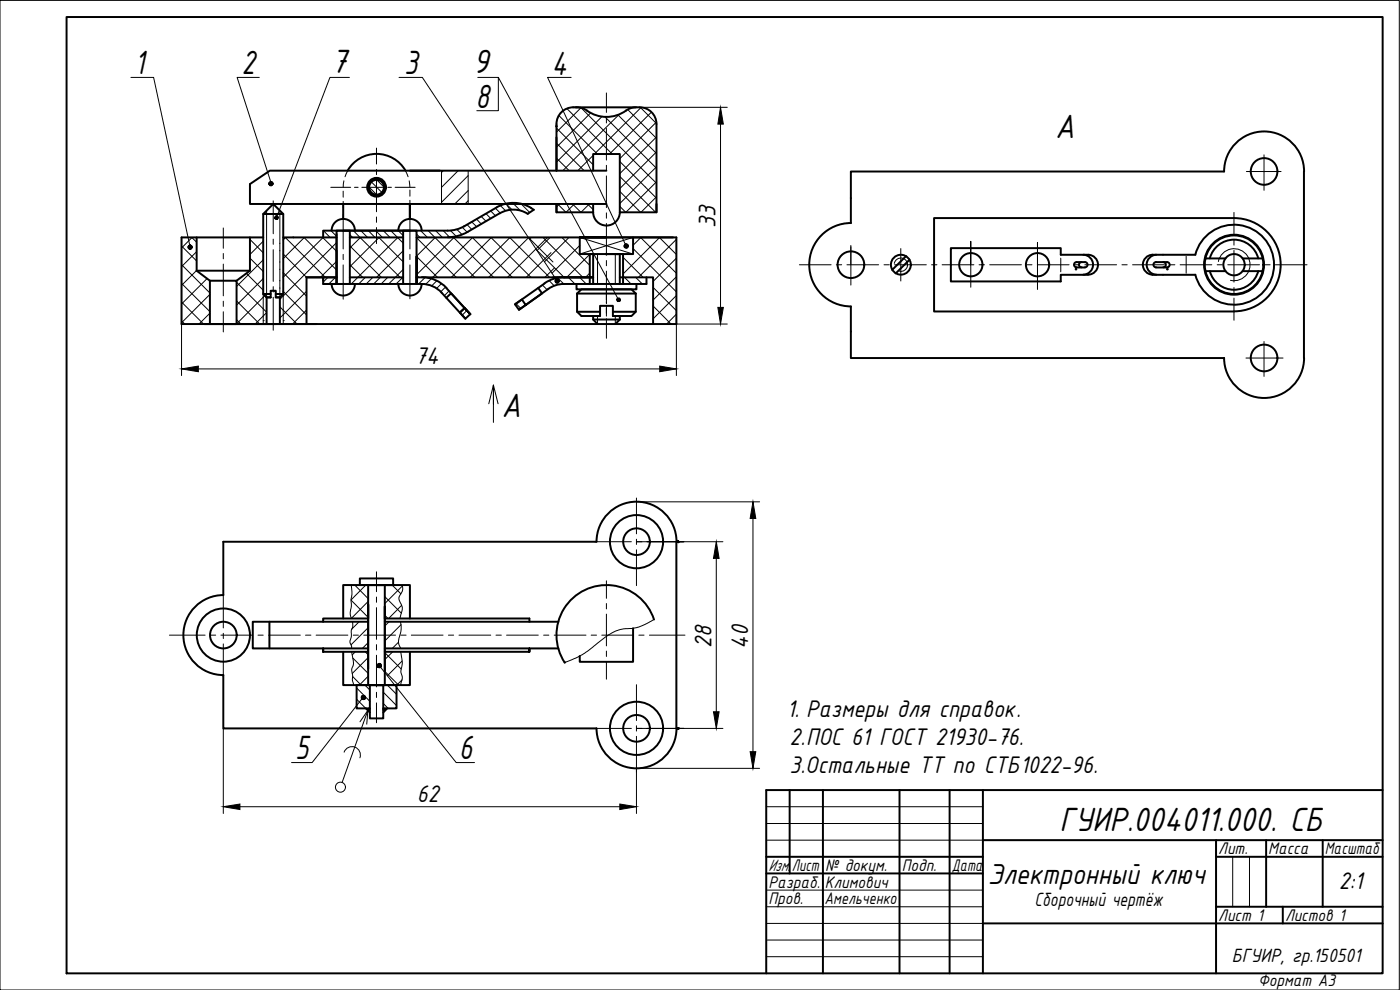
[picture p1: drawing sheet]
<svg xmlns="http://www.w3.org/2000/svg" width="420mm" height="297mm" viewBox="0 0 420 297" stroke-linecap="round" stroke-linejoin="round" font-family="sans-serif">
<!-- layer: 0 -->
<g fill="none" stroke="#000" stroke-width=".3">
<path d="M0 .1h419.9v296.9h-419.9zM39.3 23.2h6.8l11 51M77.8 23.2h-6.6l10.1 31.6M104.9 23.2h-5.9l-16 42.1M119.8 23.2h6.9l40.5 61.1M143.4 23.2h6.2l36 66.7M149.6 23.2v10h-6.5M167 38.4l11 11M167.7 34.7l11.6 11.5M168.8 33.3l-.7 .7M170.1 32.6l13.6 13.6M171.4 23.2h-7.1l23.6 50.6"/>
<path d="M174.3 32.4l-7.3 7.3M174.4 32.4l22.6 22.6M177.2 33.9l-10.2 10.3M180.6 35l-13.6 13.7M181.6 35.1l15.4 15.4M182 27.9v5.8M182 35.3v1.6M182 38.5v9.5M185.5 34.5l11.5 11.5M185.8 34.4l-16.9 16.8M188.4 32.9l8.6 8.6M190.8 32.2h27.5"/>
<path d="M192.2 32.2l4.8 4.8M192.4 32.2l-14 14M195.5 33.6l-12.6 12.6M197 36.6l-11 11M216.2 37.2v55M99.3 56.2h5.9M103 57.3v1.9M103.2 54.3l-.2 1.9M104.4 51.2l-.9 1.8M106.4 56.2h1.1M108.6 56.2h6.7M110.5 55.9l2.7 2.7"/>
<path d="M111.3 54.4l3.5 3.5M112.8 53.7l2.7 2.7M113 44.4v4.8M113 50.8v1.6M113 54v9.5M116.4 56.2h1.1M118.6 56.2h6M121.7 51.2l.8 1.8M122.8 54.3l.2 1.9M123 57v1.9M132.5 51.2v10M133 51.2l-.5 .5"/>
<path d="M137.5 51.2l-5 5M140.5 52.7l-8 8M140.5 57.2l-4 4M140.5 51.2v10M167 47.4l3.8 3.8M167 43l8.3 8.2M178 51.1l-.1 .1M178 46.6l-4.6 4.6M182 49.6v1.6M182 52.8v9.5M186 57.4l6.3 6.3M186 52.9l10.8 10.8"/>
<path d="M186 48.5l11 11M197 54.6l-9.2 9.1-1.8-1.8M197 50.1l-11 11M197 59l-4.6 4.7M197 45.6l-11 11M197 41.1l-11 11M374.1 51.5h10.4M379.3 46.5v10.6M54.5 79.4l8.5 8.5M54.5 73.8l4.5 4.5M57.5 71.2l1.5 1.5M57.7 71.2l-3.2 3.2"/>
<path d="M59 75.5l-4.5 4.5M67 68.4v6.1M67 76.1v1.6M67 79.2v9.6M75 77.5l4 4M75 71.8l4 4M79 78l-8 8M79 72.3l-4 4.1M80 63.2v26M82 60.3v9.8M82 71.7v1.6M82 74.9v9.5"/>
<path d="M83.9 75.2h.1M84 78.6h-.1M84 73h-.1M84 63.2v26M85 76.2l7 7M85.6 71.2l12 12M85.7 71.2l-.7 .8M91.2 71.2l9.8 9.8M91.4 71.2l-6.4 6.4M96.8 71.2l4.2 4.2M97 71.2l-12 12M97.1 69.2l2 2"/>
<path d="M99.3 69.2l1.7 1.7M101 78.4l-4.8 4.8M101 72.8l-17.1 17.1M103 60.4v1.9M103 64.5v10.2M103 76.3v1.6M103 79.5v10.3M105 79.4l3.8 3.8M105 73.8l9.4 9.4M105 70.4l.8 .8M106 69.2l14.1 14M108.2 71.2l-3.2 3.2"/>
<path d="M108.3 69.2l2 2M110.5 69.2l2 2M112.8 69.2l2 2M113 65.1v1.6M113 68.3v4.8M113.7 71.2l7.3 7.4M113.8 71.2l-8.8 8.8M115 69.2l2.1 2M117.3 69.2l3.7 3.7M119.4 71.2l-14 14M119.5 69.2l1.5 1.5M121 75.3l-8 7.9"/>
<path d="M123 60.1v1.9M123 64.5v10.2M123 76.3v1.6M123 79.5v10.1M125 76.9l6.3 6.3M125 71.3l11.9 11.9M125 70.2l1 1M126.2 69.2l2.1 2M128.5 69.2l14 14M130.6 71.2l-5.6 5.7M130.7 69.2l2.1 2M133 69.2l2 2"/>
<path d="M135.2 69.2l1.7 1.7M136.1 71.2l12 12M136.3 71.2l-11.3 11.3M137.1 68.8l1.6 1.6M138.7 68.2l1.5 1.5M140.2 67.4l1.4 1.5M140.5 60.2l-1 1M141.6 66.6l1.4 1.4M141.7 71.2l12 12M141.9 71.2l-12 12M143 65.7l1.4 1.5M144.4 64.9l1.5 1.5"/>
<path d="M145.8 64.1l1.5 1.5M147.2 63.3l1.5 1.5M147.3 71.2l12 12M147.5 71.2l-12 12M148.7 62.5l1.4 1.4M150.2 61.7l1.5 1.5M151.9 61.2l1.7 1.7M153 71.2l11.9 12M153.1 71.2l-12 12M154.2 61.2l1.9 1.9M156.4 61.2l2.6 2.5M158.6 71.2l7.3 7.4"/>
<path d="M158.7 71.2l-12 12M159.5 71.2l-.6 .6M161 75l8.3 8.2M162.9 71.2l12 12M164.2 71.2l.2 .2M164.3 71.2l-12 12M165.1 71.2l-3.9 4M165.4 75.8l-7.5 7.4M167.3 61.2l2.5 2.5 2.6-2.5M167.9 61.2l-.9 .9M168.6 71.2l8.4 8.4M170.8 71.2l-7.4 7.4"/>
<path d="M171.8 61.2l2.5 2.5 2.6-2.5M174 73.6l-8.3 8.4M174 71.2l16 5M176.3 61.2l1.7 1.7M177 76.3l-6.9 6.9M179.3 76.2v9M182 63.9v1.6M182 67v9.6M182 78.2v1.5M184.7 76.2v9M187 77.2l6 6M187.4 76.2l-.4 .4"/>
<path d="M190 74.6l13 13M190 71.2l-16 5M192.2 71.2l10.8 10.8M192.4 71.2l-2.4 2.4M197 63.6l-.2 .1M197.9 71.2l5.1 5.2M198 71.2l-11 11M203 77.5l-7 6.9M203 71.8l-11.4 11.4M239.9 79.4h9.5M251 79.4h1.6M254.2 79.4h9.5"/>
<path d="M255.4 73.6v11.9M265.3 79.4h1.6M268.4 79a2.01 2.01 0 0 1 2.4-1.5 2.01 2.01 0 0 1 1.5 2.3 2.01 2.01 0 0 1-2.3 1.6M268.5 79.4h9.5M270.3 74.6v9.7M279.6 79.4h1.6M282.7 79.4h9.6M291.3 79.4v-7v13.8M293.8 79.4h1.6M297 79.4h9.5M308.1 79.4h1.6M311.3 79.4h9.5"/>
<path d="M311.4 79.4v-6.6v14.1M318.3 77.5v4.1M322.4 79.4h1.6M325.6 79.4h9.5M336.7 79.4h1.6M339.9 79.4h9.5M351 79.4h1.6M354.2 79.4h9.5M356 76.9v5.1M365.3 79.4h1.6M365.6 78.5a4.8 4.8 0 0 1 5.8-3.8 4.8 4.8 0 0 1 3.6 5.8 4.8 4.8 0 0 1-5.7 3.6M368.5 79.4h9.5"/>
<path d="M370.3 63.7v6.7M370.3 72v1.6M370.3 75.1v9.6M379.6 79.4h1.6M382.7 79.4h9.6M54.5 96.3l1 .9M54.5 90.6l6.6 6.6M54.5 85l8.5 8.5M54.5 97.2v15.5M59 81.1l-4.5 4.5M62.1 83.6l-7.6 7.6M63 94l-3.3 3.2"/>
<path d="M63 88.3l-8.5 8.5M67 90.4v1.5M67 93.5v6.1M71 95.9l1.3 1.3M71 90.3l6.9 6.9M71 84.7l9 8.9M74 82l5 5.1M79 96.2h.1M79 83.6l-8 8M79 87.6v9.6M79.5 88.7l-8.5 8.5M80 93.8l-3.4 3.4"/>
<path d="M82 86v1.6M82 89.2v9.9M83.9 92l5.3 5.2M83.9 86.4l.1 .1M83.9 80.8h.1M84 84.2h-.1M85 87.4l7 7.1M85 81.8l7 7M85 96.2h.1M85 87.6v9.6M92 93l-4.2 4.2M92 87.4l-8.1 8"/>
<path d="M98.4 83.2l-1.4 1.5M100.7 83.2l-2 2M101 85.2h-.1M105.2 83.2l-.2 .2M109.6 83.2l-1.9 2M111.9 83.2l-2 2M114.1 83.2l-2 2M116.4 83.2l-2 2M120.9 83.2l-2 2M121 80.8l-4.4 4.4M125 82.5l.6 .7M125.4 83.2l-.4 .4"/>
<path d="M127.6 83.3l-2 1.9M129.5 83.6l-1.7 1.7M131.1 84.3l-1.6 1.5M132.5 85.1l-1.5 1.5M133.7 86.1l-1.5 1.5M134.7 87.3l-1.4 1.4M140.1 93.2l-1.4 1.4M154.9 91.1l1.4 1.4M162.8 85.5l1.4 1.4M164.8 84.2l1.5 1.6M166.4 80.4l-2.9 2.8M167.3 83.4l1.9 1.8"/>
<path d="M170.6 83.2l2 2M173.9 83.2l2 2M177 81.9l-1.3 1.3M179.3 94.8v2.4M182 81.4v9.7M182 91.7v3.2M182 95.6v5.9M184.7 94.8v2.4M187 82.8l2.4 2.4M190.8 83.2l2 2M196 91.8l5.4 5.4M196 86.2l7 7"/>
<path d="M203 94.3l-2.9 2.9M203 88.7l-7 7M203 83l-7 7M218.3 97.2h-15.3v15.5M370.3 86.3v1.5M370.3 89.4v6.7M59.5 110.7h138.5M373.9 107.4h11.2M379.3 102.5v10.4M146.7 121.1l1.4-5.5 1.4 5.5M148.1 121.1v-5.5v11.1M191 149.4v10.8"/>
<path d="M191 150.6h37M226 155.6v69.9M67 178.5v9.9M105.4 175.5h.1M105.4 175.5l.2 2.9-.5 6 .4 1.2 5-5.1M106.5 175.5l4 4.1M109.8 175.5l-4.4 4.5M113 171.6v5.9M113 179.1v1.6M115.5 179l4.9 5M117.7 175.5l2.6 2.7M120.7 175.5l.1 1.8-1.1 2 .1 .8 .9 2.1v.9l-.7 2.5"/>
<path d="M120.8 175.8l-5.3 5.3M178.5 162.5h11M182 174.3v5.2M191 161.8v1.6M191 165v10.7M192.7 162.5h-1.7h14.2h-11M203 162.5h14M215 167.5v46.1M50.8 190.6h10.8M63.1 190.6h1.6M66.3 190.6h9.5M67 190v1.6"/>
<path d="M67 193.2v9.9M77.4 190.6h1.6M80.6 190.6h9.5M91.7 190.6h1.6M94.9 190.6h9.5M105.4 180.1l5.1 5.1M105.5 195.6l.6 3.1-.1 1-.5 1.2 .3 1.8-.1 1.4 .4 1.5M105.8 186.5l.1 1.5-.5 1.1 .1 1.9-.5 1.3 .5 2.2M105.9 197.4l4.6 4.6M106 190.6h1.6M106.6 195.6l-.9 .9M107.8 186.5l-2.2 2.3"/>
<path d="M109.2 190.6h9.5M109.6 195.6l.9 .9M110.5 188.3l-5.1 5.1M110.5 192.8l-1.7 1.7M110.5 197.3l-4.8 4.8M113 182.3v9.5M113 193.4v1.6M113 196.6v9.5M113.8 199.7l23.1 29.1h5.5M115.5 195.8l4.9 4.9M115.5 184.6l1 1M116.8 186.5l-1.3 1.3"/>
<path d="M117.9 195.6l-2.4 2.3M119.6 192.7l-1.9 1.8M120.2 186.5l.2 2.3-.8 4 .7 1.7M120.3 195.6l.4 3.1-.4 2.5 .4 1.9-.4 1.9 .1 .6M120.3 190.6h1.6M120.4 187.4l-4.9 4.9M120.5 181.6l-3.9 4M120.7 198.3l-4.5 4.5M123.4 190.6h9.6M134.6 190.6h1.5M137.8 190.6h9.5M148.8 190.6h1.7"/>
<path d="M152 190.6h9.5M163.2 190.6h1.5M166.3 190.6h9.6M177.4 190.6h1.6M180.6 190.6h9.5M182 181.1v1.6M182 184.3v9.5M182 195.4v1.6M182 198.5v5.3M191.7 190.6h1.6M194.9 190.6h10.7M196.3 185.8l-2.3 1.3-2.4 1.1-2 .4-2.6 .1-2.3 .7-3 1.8-6.8 5.1-5.3 2.4"/>
<path d="M67 218.6v25.5M105.8 203l2.6 2.6M107 209.8l2.8 2.7M107 206.4l4 4M108 216.6l2.4-3.5-.3 4.2M108.9 209.3l-15.2 19.5h-6.2M109.5 205.6l1.5 1.4M110.4 213.1l-7.7 21.7M110.5 212.5h.1M110.5 202.9l-2.6 2.7M113 207.7v1.6M113 210.9v6"/>
<path d="M115 213h.1M115 211.1l1.5 1.4M115 207.7l4 4M115.5 212.5h.1M115.5 201.5l4.1 4.1M116.2 205.6l2.8 2.7M120.6 204l-1.5 1.6M178.5 218.6h11M191 205.4v10.8M191 217.7v1.7M192.7 218.6h-1.7h14.2h-11M203 218.6h14"/>
<path d="M103.3 225.7a2.52 2.52 0 0 1 3.2-1.5 2.52 2.52 0 0 1 1.5 3.2M191 220.9v23.2M191 230.5h37M72 242h114M230 242h65M230 247.1h65M230 252.1h65M365 252.1v5M370 257.1v15M375 257.1v15M230 267.1h65M230 272.1h65"/>
<path d="M230 277.1h65M230 282.1h65M230 287h65"/>
<circle cx="102.2" cy="236.2" r="1.5"/>
</g>
<g fill="none" stroke="#000" stroke-width=".59">
<path d="M20 5.1h395v286.9h-395zM172 32.2a6.4 6.4 0 0 1 5 1.5 10 10 0 0 0 10.9-.5M172 32.2a5 5 0 0 0-5 5v14M172.6 32.2h18.2a5.2 5.2 0 0 1 6.2 5v26.5M190.9 32.2l-1.6 .2-1.4 .8M104.3 51.2a10 10 0 0 1 17.4 0M123 51.2h9M178 51.2v-5h8v17.5M182 51.2h-101l-6 4v6h107M59 71.2v10l4 3M75 71.2v10h-16M79 64.2l3-3 3 3"/>
<path d="M79 71.2h-24.5v26h148.5v-26h-78M85 71.2h16M99.5 69.2a3.5 3.5 0 0 1 3.5-3.5 3.5 3.5 0 0 1 3.5 3.5M101 70.2v15v-16h4v16M103 69.2h20M103 61.2v4.5M105 71.2h16M119.5 69.2a3.5 3.5 0 0 1 3.5-3.5 3.5 3.5 0 0 1 3.5 3.5M123 65.7v-4.3v4.3M123 61.2v.5v-.5M123 61.4v4.3M125 76.9v8.3v-16h-4v16"/>
<path d="M134.3 69.2h-37.3v2M139.4 67.8l-2.1 1-3 .4M140.4 69.6a12 12 0 0 1-6.1 1.6M149 62.3l-9.7 5.6M149 62.2a10 10 0 0 1 10.5 .2M150 64l-9.7 5.6M159.4 62.5l.8 .4-1.8 1.2a8 8 0 0 0-8.3-.1M167 63.7v-2.5v2.5h11M174 71.2v5h16v-5M178 63.7a4 4 0 0 0 4 4 4 4 0 0 0 4-4M178 61.2v2.5M182 71.2h-8h28"/>
<path d="M197 61.2v2.5h-11M255.4 67v-15.5l112-.1a12 12 0 0 1 12-12 12 12 0 0 1 12 12l-.1 56a12 12 0 0 1-12 12 12 12 0 0 1-11.9-12h-112v-15.4M255.4 66.9a12.5 12.5 0 0 0-12.5 12.5 12.5 12.5 0 0 0 12.5 12.5M271.9 76.9l-4.1 4.1M273 77.9l-4.2 4.1M324.6 78.6a.78 .78 0 0 0-.8 .8 .78 .78 0 0 0 .8 .8M325.1 76.4a2.98 2.98 0 0 1 2.9 3 2.98 2.98 0 0 1-2.9 3M345.8 76.4h12.9a12 12 0 0 1 18.5-6.8 12 12 0 0 1 0 19.7 12 12 0 0 1-18.5-6.9l-12.9 .1M345.9 76.4a2.98 2.98 0 0 0-2.9 3 2.98 2.98 0 0 0 2.9 3M347 76.4a2.98 2.98 0 0 0-2.9 3 2.98 2.98 0 0 0 2.9 3M349.1 78.6a.78 .78 0 0 1 .8 .8 .78 .78 0 0 1-.8 .8M361.8 77.5h6"/>
<path d="M363.1 77.5a7.5 7.5 0 0 1 7.3-5.6 7.5 7.5 0 0 1 7.2 5.6M372.9 77.5h6M63 84.2h8v13h-4h16M63 84.2v13M68.4 97.2h-7h33.6M75 81.2l-4 3M79 88.2v-24h6v24M80 89.2h1.2v-2h1.6v2h1.2M80 89.2v8M81.2 88.2h-2.2l1 1M82.8 88.2h2.2l-1 1M82.8 89.2h1.2"/>
<path d="M84 89.2v8M92 83.2h5v1M92 83.2h9M92 83.2v14M97 85.2h29.6a8 8 0 0 1 5.9 2.6l7.2 7.8 1.4-1.3-7.1-7.8M97 83.2v2h6M99.5 85.2a3.5 3.5 0 0 0 3.5 3.5 3.5 3.5 0 0 0 3.5-3.5M105 83.2h16M119.5 85.2a3.5 3.5 0 0 0 3.5 3.5 3.5 3.5 0 0 0 3.5-3.5M125 83.2h53M126.6 83.2a10 10 0 0 1 7.4 3.2M133.9 89.4l1.5-1.4 4 4.4-1.4 1.4 1.7 1.8"/>
<path d="M139 92.9l-1 .9M139.4 92.4l1.7 1.9-1.7-1.9M161.5 86.4l1.2 1.6-4.9 3.5-1.2-1.6-2 1.4 1.1 1.6 2.1-1.4M163.4 85.1l-8.8 6.2M169.2 83.2a10 10 0 0 0-5.8 1.8M173 85.2v1.6h18v-1.6M173.2 88.1v5.4l1.3 1.3h5.6v-3h3.8v3h5.6l1.3-1.3v-5.4M173.2 88.1l1.3-1.3h15l1.3 1.3M173.2 93.5h6.9M173.2 88.1h17.6M177 85.2v-9h1v9M178 94.8v1.1h8"/>
<path d="M178 95.9l1.3 1.3M183.9 93.5h6.9M186 85.2v-9h-4h5v9M186 83.2h10v14M186 94.8v1.1M186 95.9l-1.3 1.3M194 83.2v2h-24.8l-2.1 .3-2.5 1.2-8.9 6.2M323.1 80.2h2.5M323.1 80.2a.78 .78 0 0 1-.8-.8 .78 .78 0 0 1 .8-.8h2.5a.78 .78 0 0 1 .8 .8 .78 .78 0 0 1-.8 .8M326.5 82.4a2.98 2.98 0 0 0 3-3 2.98 2.98 0 0 0-3-3h-8.2v-1.9h-32.9v9.9h32.9v-1.9h8.2M346.9 80.2h3.3M346.9 80.2a.78 .78 0 0 1-.7-.8 .78 .78 0 0 1 .7-.8h3.3a.78 .78 0 0 1 .8 .8 .78 .78 0 0 1-.8 .8"/>
<path d="M361.8 81.4h6M363.1 81.3a7.5 7.5 0 0 0 7.3 5.6 7.5 7.5 0 0 0 7.2-5.6M370.4 93.4a14 14 0 0 0 13.9-14 14 14 0 0 0-14-14h-90v28.1h90M372.9 81.4h6M110.5 175.5h5v30.1h-5zM113 175.5h-10v10.1M118 175.5h-5h5v-1.9h-10v1.9h15v10.1M203 162.5v56.1M203 162.5a12 12 0 0 0-12-12 12 12 0 0 0-12 12h-112v16a12 12 0 0 0-12 12.1 12 12 0 0 0 12 12v16h112a12 12 0 0 0 12 11.9 12 12 0 0 0 12-12M80.9 186.5v8M97 186.5v-.9h13.5v-4.3v19.3M97 195.6v-1.1v1.1"/>
<path d="M97 195.6h13.5M103 195.6v10h10M110.5 186.5h-34.6v8h34.6M115.5 195.6h43.4v-1.1v1.1M115.5 186.5h52.1M115.5 194.5h52.1M123 195.6v10h-16v6.9h4M158.9 186.5v-.9h-43.4v-3.6v19.4M190 188.5v10.1h-16v-1.8M196.3 185.9a15 15 0 0 0-20.7-8.9 15 15 0 0 0-6 21.7M109.8 212.5l1.2 1.3M110.5 212.7h.4v.3h-.4z"/>
<path d="M111 205.6v9.9h4v-9.9h-2M113 205.6h6v6.9h-4M115.1 212.7h.3v.3h-.3zM116.2 212.5l-1.2 1.3M237 237.1v25M247 237.1v54.9M270 237.1v54.9M285 237.1v54.9M295 237.1v54.9M415 237.1h-185v54.9M230 257.1h65M295 252.1h120"/>
<path d="M365 257.1h50M365 252.1v39.9M380 252.1v20M397 252.1v20M230 262.1h65M295 277.1h120M365 272.1h50M385 272.1v5"/>
<circle cx="379.4" cy="51.4" r="4"/>
<circle cx="255.4" cy="79.4" r="4"/>
<circle cx="270.4" cy="79.4" r="2.98"/>
<circle cx="291.4" cy="79.4" r="3.5"/>
<circle cx="311.4" cy="79.4" r="3.5"/>
<circle cx="370.4" cy="79.4" r="9"/>
<circle cx="370.4" cy="79.4" r="8.8"/>
<circle cx="370.4" cy="79.4" r="3.2"/>
<circle cx="379.4" cy="107.4" r="4"/>
<circle cx="191" cy="162.5" r="8"/>
<circle cx="191" cy="162.5" r="4"/>
<circle cx="67" cy="190.5" r="8"/>
<circle cx="67" cy="190.5" r="4"/>
<circle cx="191" cy="218.5" r="8"/>
<circle cx="191" cy="218.5" r="4"/>
</g>
<g fill="#000" stroke="#000" stroke-width=".3">
<path d="M216.2 32.2l.9 5h-1.7zM124.9 71.2h.2zM215.4 92.2h1.7l-.9 5zM54.5 110.7l5-.9v1.7zM198 109.8l5 .9-5 .8zM226 150.6l.8 5h-1.7zM215 162.5l.8 5h-1.7zM214.1 213.6h1.7l-.8 5zM225.1 225.5h1.7l-.8 5zM67 242l5-.8v1.7zM186 241.2l5 .8-5 .9z"/>
<path d="M80.9 55.5l.2 .2 .2-.6zM81.3 55.1l.1 .6h-.3zM81.3 55.1l.1 .6 .3-.1z"/>
<path d="M80.9 54.6l-.2 .3 .6 .2zM80.7 54.9l.6 .2-.6 .1zM80.7 55.2l.2 .3 .4-.4z"/>
<path d="M81.3 55.1l.4 .5 .2-.3zM81.3 55.1l.6-.1v.3zM81.3 55.1l.6-.1-.1-.3z"/>
<path d="M81.5 54.5l-.2 .6 .5-.4zM81.2 54.5h.3l-.2 .6zM80.9 54.6l.4 .5-.1-.6z"/>
<path d="M56.5 74.4l.2 .2 .4-.4zM57.1 74.2l-.2 .6-.2-.2zM57.1 74.2l-.2 .6 .4-.1z"/>
<path d="M56.6 73.8l.5 .4-.2-.6zM56.6 73.8l.5 .4-.7-.1zM56.4 74.1l.1 .3 .6-.2z"/>
<path d="M57.1 74.2l.2 .5 .2-.2zM57.1 74.2h.6l-.2 .3zM57.1 74.2h.6v-.3z"/>
<path d="M57.4 73.7l-.3 .5 .6-.3zM57.1 73.5l.3 .2-.3 .5zM56.9 73.6l.2 .6v-.7z"/>
<path d="M82.5 65.1v.3l.5-.1zM82.5 65.4l.5-.1-.4 .3zM82.6 65.6l.2 .2 .2-.5z"/>
<path d="M83 65.3l-.2 .5h.3zM83 65.3l.3 .4-.2 .1zM83 65.3l.3 .4 .1-.2z"/>
<path d="M82.9 64.8l.1 .5 .1-.5zM82.7 64.9l.2-.1 .1 .5zM82.7 64.9l-.2 .2 .5 .2z"/>
<path d="M83 65.3l.4 .2 .1-.3zM83 65.3l.4-.3 .1 .2zM83.1 64.8l-.1 .5 .4-.3z"/>
<path d="M187.3 73.7v.3l.6-.2zM187.3 74l.6-.2-.4 .5zM187.9 73.8l-.4 .5 .3 .1z"/>
<path d="M187.9 73.8l-.1 .6h.3zM187.9 73.8l.5 .4-.3 .2zM187.9 73.8l.5 .4 .2-.3z"/>
<path d="M187.7 73.2l.2 .6 .1-.6zM187.5 73.4l.2-.2 .2 .6zM187.5 73.4l-.2 .3 .6 .1z"/>
<path d="M187.9 73.8l.7 .1-.1-.3zM188.3 73.3l.2 .3-.6 .2zM188 73.2l-.1 .6 .4-.5z"/>
<path d="M166.6 84.4l.1 .3 .5-.4zM166.7 84.7l.5-.4-.3 .6zM167.2 84.3l-.3 .6h.4z"/>
<path d="M166.9 83.8l.3 .5v-.6zM166.9 83.8l.3 .5-.5-.3zM166.7 84l-.1 .4 .6-.1z"/>
<path d="M167.2 84.3l.1 .6 .3-.1zM167.2 84.3l.6 .3-.2 .2zM167.2 84.3l.6 .3 .1-.3z"/>
<path d="M167.2 84.3h.7l-.2-.3zM167.5 83.8l.2 .2-.5 .3zM167.2 83.7v.6l.3-.5z"/>
<path d="M185.2 90.2l.2 .2 .2-.5zM185.6 89.9v.6l-.2-.1zM185.6 89.9v.6l.3-.1z"/>
<path d="M185.2 89.7l.4 .2-.2-.4zM185.2 89.7l.4 .2h-.4zM185.2 89.9v.3l.4-.3z"/>
<path d="M185.6 89.9l.3 .5 .2-.2zM185.6 89.9l.5 .1v.2zM185.6 89.9l.5 .1v-.3z"/>
<path d="M185.9 89.5l-.3 .4 .5-.2zM185.7 89.5h.2l-.3 .4zM185.4 89.5l.2 .4 .1-.4z"/>
<path d="M113.2 199.9l.2 .3 .4-.5zM113.8 199.7l-.1 .6-.3-.1zM113.8 199.7l-.1 .6h.3z"/>
<path d="M113.4 199.3l.4 .4-.2-.6zM113.4 199.3l.4 .4-.6-.1zM113.2 199.6v.3l.6-.2z"/>
<path d="M114.3 199.2l-.5 .5 .6-.2zM114 199.1l.3 .1-.5 .5zM113.6 199.1l.2 .6 .2-.6z"/>
<path d="M108.5 209.5l.1 .2 .5-.4zM109.1 209.3l-.2 .6-.3-.2zM109.1 209.3l-.2 .6h.3z"/>
<path d="M108.6 208.9l.5 .4-.2-.6zM108.6 208.9l.5 .4-.6-.2zM108.5 209.1v.4l.6-.2z"/>
<path d="M109.1 209.3l.1 .6 .3-.2zM109.1 209.3l.5 .1-.1 .3zM109.1 209.3l.5 .1v-.3z"/>
<path d="M109.5 208.8l-.4 .5 .5-.2zM109.2 208.6l.3 .2-.4 .5zM108.9 208.7l.2 .6 .1-.7z"/>
<path d="M113.8 199.7l.2 .6 .3-.2zM113.8 199.7l.6 .1-.1 .3zM113.8 199.7l.6 .1v-.3z"/>
<circle cx="167" cy="37.9" r=".25"/>
<circle cx="182" cy="76.2" r=".25"/>
<circle cx="322.9" cy="80.8" r=".25"/>
<circle cx="350.4" cy="80.8" r=".25"/>
<circle cx="203.5" cy="162.5" r=".25"/>
<circle cx="203.5" cy="218.6" r=".25"/>
</g>
<circle cx="113" cy="56.2" r="2.52" fill="none" stroke="#000" stroke-width="1.2"/>
<path d="M162.8 95.7h.1" fill="none" stroke="#fff" stroke-width=".3"/>
<g font-size="10.9">
<text x="40.4" y="22.2">1</text>
<text x="72.5" y="22.3">2</text>
<text x="99.4" y="21.8">7</text>
<text x="121.3" y="22.3">3</text>
<text x="142" y="21.8">9</text>
<text x="165.5" y="22.4">4</text>
<text x="142.7" y="32.4">8</text>
<text x="316.7" y="41.3">A</text>
<text x="150.5" y="125.3">А</text>
<text x="88.6" y="227.9">5</text>
<text x="137.7" y="227.7">6</text>
<text x="318" y="249.3">ГУИР.004011.000. СБ</text>
</g>
<text font-size="9.3" x="296.5" y="265.2">Электронный ключ</text>
<g font-size="7.8">
<text x="214.8" y="68.5" transform="rotate(-90 214.8 68.5)">33</text>
<text x="124.6" y="109.1">74</text>
<text x="213.5" y="194.3" transform="rotate(-90 213.5 194.3)">28</text>
<text x="224.5" y="194.6" transform="rotate(-90 224.5 194.6)">40</text>
<text x="236.1" y="215.3">1. Размеры для справок.</text>
<text x="236.9" y="223.6">2.ПОС 61 ГОСТ 21930-76.</text>
<text x="236.9" y="231.9">3.Остальные ТТ по СТБ1022-96.</text>
<text x="125.1" y="240.6">62</text>
<text x="401.8" y="266.7">2:1</text>
</g>
<g font-size="6.2">
<text x="310.5" y="272">Сборочный чертёж</text>
<text x="369.7" y="288.6">БГУИР, гр.150501</text>
</g>
<g font-size="5.4">
<text x="365.6" y="256.4">Лит.</text>
<text x="380.6" y="256.4">Масса</text>
<text x="397.6" y="256.4">Масштаб</text>
<text x="230.6" y="261.4">Изм.</text>
<text x="237.7" y="261.4">Лист</text>
<text x="247.6" y="261.4">№ докум.</text>
<text x="270.6" y="261.4">Подп.</text>
<text x="285.6" y="261.4">Дата</text>
<text x="230.6" y="266.3">Разраб.</text>
<text x="247.6" y="266.4">Климович</text>
<text x="230.6" y="271.3">Пров.</text>
<text x="247.4" y="271.3">Амельченко</text>
<text x="365.6" y="276.4">Лист 1</text>
<text x="385.7" y="276.4">Листов 1</text>
<text x="377.6" y="295.8">Формат А3</text>
</g>
</svg>
